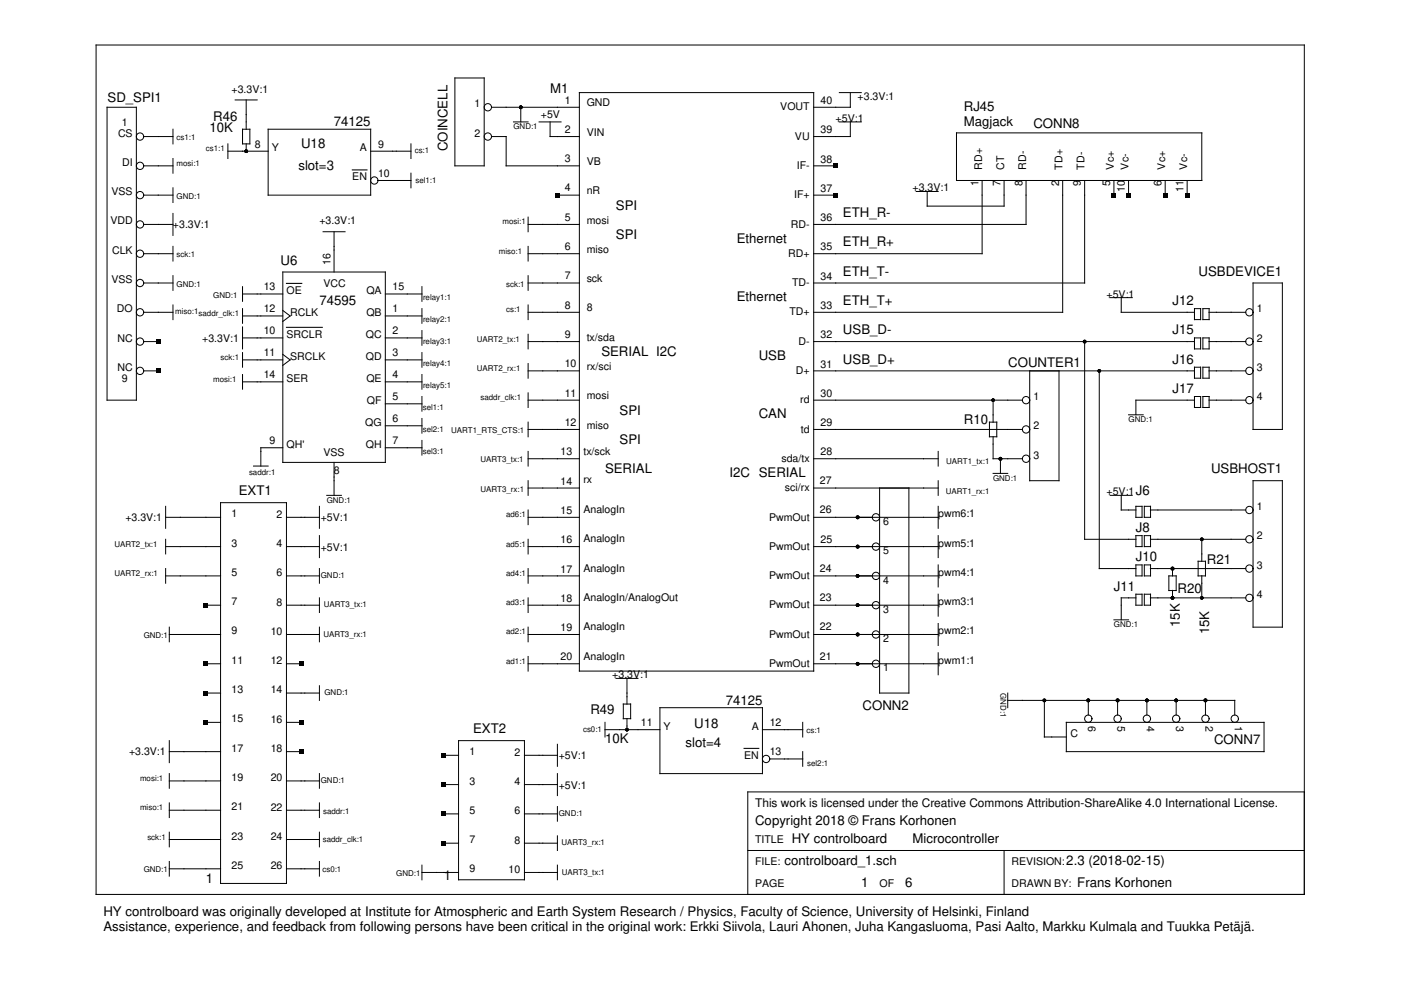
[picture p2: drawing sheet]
<svg xmlns="http://www.w3.org/2000/svg" width="297mm" height="210mm" viewBox="0 0 297 210" stroke-linecap="round" stroke-linejoin="round" font-family="sans-serif">
<g fill="none" stroke="#000" stroke-width=".21">
<path d="M20.4 9.5h256.1v180.1h-256.1zM96.4 16.5h6.3v18.7h-6.3zM122.8 19.6h49.7v122.7h-49.7zM178 19.6h4.6M180.3 19.6v3.1h-7.8M22.7 22.7h6.2v62.1h-6.2zM30.5 29h6.2M30.5 35.2h6.2M36.7 27.4v3.1M36.7 33.6v3.1M36.7 39.8v3.1M48.3 32.1h8.6"/>
<path d="M48.3 30.5v3.1M49.9 21.2h4.6M51.4 27.4h1.6v3.1h-1.6zM52.2 21.2v6.2M52.2 30.5v1.6M56.9 27.4h21.7v14h-21.7zM78.6 32.1h8.5M80.1 38.3h7M87.1 30.5v3.1M87.1 36.7v3.1M104.2 22.7h18.6M104.2 29h3.1v6.2h15.5"/>
<path d="M108.9 25.8h3.1M110.4 22.7v3.1M114.3 25.8h4.7M116.6 25.8v3.2h6.2M172.5 35.2h4.7M178 25.8h4.6M180.3 25.8v3.2h-7.8M202.8 28.2h52v10.1h-52zM208.2 38.3v15.5h-35.7M212.9 38.3v5.4h-16.3v-3.1M217.5 38.3v9.3h-45M225.3 38.3v27.9h-52.8"/>
<path d="M230 38.3v21.7h-57.5M236.2 38.3v3.1M239.3 38.3v3.1M247 38.3v3.1M251.7 38.3v3.1M30.5 41.4h6.2M30.5 47.6h6.2M30.5 53.8h6.2M36.7 45.3v4.6M36.7 52.2v3.1M36.7 58.5v3.1M60 57.7h21.7v40.3h-21.7z"/>
<path d="M68.5 49.1h4.7M70.8 49.1v8.6M112 47.6h10.8M112 53.8h10.8M112 46v3.1M112 52.2v3.1M112 58.5v3.1M118.2 41.4h4.6M172.5 41.4h4.7M194.3 40.6h4.6M30.5 60h6.2M30.5 66.2h6.2"/>
<path d="M30.5 72.4h3.1M30.5 78.6h3.1M36.7 64.7v3.1M51.4 71.6h8.6M51.4 62.3h8.6M51.4 67h8.6M51.4 76.3h8.6M51.4 60.8v3.1M51.4 65.4v3.1M51.4 69.3v4.7M51.4 74.8v3.1M51.4 79.4v3.1"/>
<path d="M60 75.1l1.5 1.2-1.5 1.2M60 65.8l1.5 1.2-1.5 1.2M81.7 71.6h7.8M81.7 62.3h7.8M81.7 67h7.8M81.7 76.3h7.8M89.5 60.8v3.1M89.5 65.4v3.1M89.5 70.1v3.1M89.5 74.8v3.1M89.5 79.4v3.1M112 60h10.8"/>
<path d="M112 66.2h10.8M112 72.4h10.8M112 78.6h10.8M112 64.7v3.1M112 70.9v3.1M112 77.1v3.1M172.5 72.4h80.8M172.5 78.6h80.8M218.3 78.6v23.3h6.2v-23.3M230 72.4v41.9h10.8M233.1 78.6v42h7.7M235.4 63.1h4.7"/>
<path d="M237.7 63.1v3.1h15.6M253.3 65.4h1.3v2.4h-1.3zM253.3 71.6h1.3v2.4h-1.3zM253.3 77.9h1.3v2.3h-1.3zM255 65.4h1.4v2.4h-1.4zM255 71.6h1.4v2.4h-1.4zM255 77.9h1.4v2.3h-1.4zM256.3 66.2h7.8M256.3 72.4h7.8M256.3 78.6h7.8M265.7 60h6.2v31.1h-6.2zM51.4 81h8.6"/>
<path d="M53.8 98.8h3.1M60 94.9h-4.7v3.9M70.8 98v7M81.7 81h7.8M81.7 94.9h7.8M81.7 90.3h7.8M81.7 85.6h7.8M89.5 84.1v3.1M89.5 88.7v3.1M89.5 93.4v3.1M112 84.8h10.8M112 91.1h10.8"/>
<path d="M112 97.3h10.8M112 83.3v3.1M112 89.5v3.1M112 95.7v3.1M172.5 84.8h44.3M172.5 91.1h44.3M172.5 97.3h26.4M198.9 95.7v3.1M209.8 89.5h1.5v3.1h-1.5zM210.6 92.6v4.7h6.2M210.6 84.8v4.7M212.1 97.3v3.1"/>
<path d="M239.3 87.9h3.1M253.3 84.8h-12.5v3.1M253.3 84.1h1.3v2.3h-1.3zM255 84.1h1.4v2.3h-1.4zM256.3 84.8h7.8M35.1 109.7h11.7M35.1 115.9h11.7M35.1 107.4v4.6M35.1 114.3v3.1M46.8 106.6h13.9v80.7h-13.9zM60.7 109.7h7M60.7 115.9h7"/>
<path d="M67.7 107.4v4.6M67.7 113.6v4.6M69.3 105h3.1M112 103.5h10.8M112 109.7h10.8M112 115.9h10.8M112 101.9v3.1M112 108.1v3.1M112 114.3v3.1M172.5 103.5h26.4M172.5 109.7h26.4M172.5 115.9h26.4"/>
<path d="M186.5 103.5v43.4h6.2v-43.4M198.9 101.9v3.1M198.9 107.4v4.6M198.9 113.6v4.6M198.9 119.8v4.6M210.6 100.4h3.1M235.4 105h4.7M237.7 105v3.1h3.1M240.8 107.4h1.3v2.3h-1.3zM240.8 113.6h1.3v2.3h-1.3zM240.8 119.8h1.3v2.3h-1.3zM242.6 107.4h1.3v2.3h-1.3z"/>
<path d="M242.6 113.6h1.3v2.3h-1.3zM242.6 119.8h1.3v2.3h-1.3zM243.9 108.1h20.2M243.9 114.3h20.2M254 119h1.6v3.1h-1.6zM254.8 114.3v4.7M265.7 101.9h6.2v31.1h-6.2zM35.1 122.1h11.7M35.1 120.6v3.1M35.9 134.5h10.9M35.9 133v3.1M43.7 128.3h3.1"/>
<path d="M60.7 122.1h7M60.7 128.3h7M60.7 134.5h7M67.7 120.6v3.1M67.7 126.8v3.1M67.7 133v3.1M112 122.1h10.8M112 128.3h10.8M112 134.5h10.8M112 120.6v3.1M112 126.8v3.1M112 133v3.1"/>
<path d="M112 139.2v3.1M172.5 122.1h26.4M172.5 128.3h26.4M172.5 134.5h26.4M198.9 126v4.6M198.9 132.2v4.7M198.9 138.4v4.7M236.2 131.4h3.1M240.8 126h1.3v2.3h-1.3zM240.8 126.8h-3.1v4.6M242.6 126h1.3v2.3h-1.3zM243.9 120.6h20.2"/>
<path d="M243.9 126.8h20.2M247.8 122.1h1.6v3.1h-1.6zM248.6 120.6v1.5M248.6 125.2v1.6M254.8 122.1v4.7M35.9 159.4h10.9M35.9 157v4.7M43.7 140.7h3.1M43.7 146.9h3.1M43.7 153.2h3.1M60.7 140.7h3.1M60.7 146.9h7"/>
<path d="M60.7 159.4h3.1M60.7 153.2h3.1M67.7 145.4v3.1M97.2 157h14v29.5h-14zM112 140.7h10.8M118.2 157.8v4.7M128.3 154.7h11.6M128.3 153.2v3.1M130.6 143.8h4.7M132.2 149.3h1.5v3.1h-1.5zM132.9 143.8v5.5M132.9 152.4v2.3"/>
<path d="M139.9 150.1h21.8v13.9h-21.8zM161.7 154.7h8.5M170.2 153.2v3.1M170.2 159.4v3.1M172.5 140.7h26.4M213.7 148.5h48.1v3.1M213.7 146.9v3.2M221.4 148.5v7.8h4.7M226.1 153.2h41.9v6.2h-41.9zM230.7 148.5v3.1M236.9 148.5v3.1M243.2 148.5v3.1"/>
<path d="M249.4 148.5v3.1M255.6 148.5v3.1M35.9 165.6h10.9M35.9 171.8h10.9M35.9 178h10.9M35.9 164v3.1M35.9 170.2v3.1M35.9 176.4v3.1M60.7 165.6h7M60.7 171.8h7M60.7 178h7M67.7 164v3.1"/>
<path d="M67.7 170.2v3.1M67.7 176.4v3.1M94.1 160.1h3.1M94.1 166.4h3.1M94.1 172.6h3.1M94.1 178.8h3.1M111.2 160.1h7M111.2 166.4h7M111.2 172.6h7M111.2 178.8h7M118.2 164v4.7M118.2 171v3.1"/>
<path d="M118.2 177.2v3.1M163.2 160.9h7M276.5 167.9h-118v21.7M35.9 184.2h10.9M35.9 182.7v3.1M60.7 184.2h7M67.7 182.7v3.1M89.5 183.4v3.1M89.5 185h7.7M111.2 185h7M118.2 183.4v3.1M158.5 180.3h118"/>
<path d="M212.9 180.3v9.3"/>
<circle cx="29.7" cy="29" r=".78"/>
<circle cx="29.7" cy="35.2" r=".78"/>
<circle cx="79.4" cy="38.3" r=".78"/>
<circle cx="103.4" cy="22.7" r=".78"/>
<circle cx="103.4" cy="29" r=".78"/>
<circle cx="29.7" cy="53.8" r=".78"/>
<circle cx="29.7" cy="41.4" r=".78"/>
<circle cx="29.7" cy="47.6" r=".78"/>
<circle cx="29.7" cy="66.2" r=".78"/>
<circle cx="29.7" cy="78.6" r=".78"/>
<circle cx="29.7" cy="72.4" r=".78"/>
<circle cx="29.7" cy="60" r=".78"/>
<circle cx="264.9" cy="66.2" r=".78"/>
<circle cx="264.9" cy="78.6" r=".78"/>
<circle cx="264.9" cy="72.4" r=".78"/>
<circle cx="217.5" cy="91.1" r=".78"/>
<circle cx="217.5" cy="97.3" r=".78"/>
<circle cx="217.5" cy="84.8" r=".78"/>
<circle cx="264.9" cy="84.8" r=".78"/>
<circle cx="185.7" cy="109.7" r=".78"/>
<circle cx="185.7" cy="115.9" r=".78"/>
<circle cx="264.9" cy="114.3" r=".78"/>
<circle cx="264.9" cy="108.1" r=".78"/>
<circle cx="185.7" cy="134.5" r=".78"/>
<circle cx="185.7" cy="122.1" r=".78"/>
<circle cx="185.7" cy="128.3" r=".78"/>
<circle cx="264.9" cy="126.8" r=".78"/>
<circle cx="264.9" cy="120.6" r=".78"/>
<circle cx="185.7" cy="140.7" r=".78"/>
<circle cx="230.7" cy="152.4" r=".78"/>
<circle cx="236.9" cy="152.4" r=".78"/>
<circle cx="243.2" cy="152.4" r=".78"/>
<circle cx="249.4" cy="152.4" r=".78"/>
<circle cx="255.6" cy="152.4" r=".78"/>
<circle cx="261.8" cy="152.4" r=".78"/>
<circle cx="162.4" cy="160.9" r=".78"/>
</g>
<g fill="#000">
<path d="M176.7 34.7h.9v.9h-.9zM117.7 40.9h.9v.9h-.9zM176.7 40.9h.9v.9h-.9zM235.7 40.9h.9v.9h-.9zM238.8 40.9h.9v.9h-.9zM246.6 40.9h.9v.9h-.9zM251.2 40.9h1v.9h-1zM33.1 72h.9v.9h-.9zM33.1 78.2h.9v.9h-.9zM43.2 127.8h.9v1h-.9zM43.2 140.3h.9v.9h-.9zM43.2 146.5h.9v.9h-.9z"/>
<path d="M43.2 152.7h.9v.9h-.9zM63.4 140.3h.9v.9h-.9zM63.4 152.7h.9v.9h-.9zM63.4 158.9h.9v.9h-.9zM93.7 159.7h.9v.9h-.9zM93.7 165.9h.9v.9h-.9zM93.7 172.1h.9v.9h-.9zM93.7 178.3h.9v.9h-.9z"/>
<circle cx="52.2" cy="32.1" r=".39"/>
<circle cx="110.4" cy="22.7" r=".39"/>
<circle cx="230" cy="72.4" r=".39"/>
<circle cx="233.1" cy="78.6" r=".39"/>
<circle cx="210.6" cy="84.8" r=".39"/>
<circle cx="212.1" cy="97.3" r=".39"/>
<circle cx="181.8" cy="109.7" r=".39"/>
<circle cx="181.8" cy="115.9" r=".39"/>
<circle cx="254.8" cy="114.3" r=".39"/>
<circle cx="181.8" cy="122.1" r=".39"/>
<circle cx="181.8" cy="134.5" r=".39"/>
<circle cx="181.8" cy="128.3" r=".39"/>
<circle cx="248.6" cy="120.6" r=".39"/>
<circle cx="248.6" cy="126.8" r=".39"/>
<circle cx="254.8" cy="126.8" r=".39"/>
<circle cx="132.9" cy="154.7" r=".39"/>
<circle cx="181.8" cy="140.7" r=".39"/>
<circle cx="221.4" cy="148.5" r=".39"/>
<circle cx="230.7" cy="148.5" r=".39"/>
<circle cx="236.9" cy="148.5" r=".39"/>
<circle cx="243.2" cy="148.5" r=".39"/>
<circle cx="249.4" cy="148.5" r=".39"/>
<circle cx="255.6" cy="148.5" r=".39"/>
</g>
<path d="M74.7 36h3.1M60.7 60.1h3.3M60.7 69.4h7.6M157.8 158.7h3.1" fill="none" stroke="#000" stroke-width=".22"/>
<g font-size="2.8">
<text x="22.8" y="21.7">SD_SPI1</text>
<text x="116.6" y="19.6">M1</text>
<text x="204.3" y="23.5">RJ45</text>
<text x="44.4" y="27.9">10K</text>
<text x="45.2" y="25.6">R46</text>
<text x="70.8" y="26.8">74125</text>
<text x="204.3" y="26.6">Magjack</text>
<text x="219.1" y="27.1">CONN8</text>
<text x="63.3" y="35.9">slot=3</text>
<text x="63.8" y="31.3">U18</text>
<text x="94.9" y="32.1" transform="rotate(-90 94.9 32.1)">COINCELL</text>
<text x="130.6" y="44.5">SPI</text>
<text x="178.7" y="46">ETH_R-</text>
<text x="130.6" y="50.7">SPI</text>
<text x="156.2" y="51.5">Ethernet</text>
<text x="178.7" y="52.2">ETH_R+</text>
<text x="59.5" y="56.1">U6</text>
<text x="178.7" y="58.5">ETH_T-</text>
<text x="254.1" y="58.5">USBDEVICE1</text>
<text x="67.7" y="64.7">74595</text>
<text x="156.2" y="63.9">Ethernet</text>
<text x="178.7" y="64.7">ETH_T+</text>
<text x="248.6" y="64.7">J12</text>
<text x="178.7" y="70.9">USB_D-</text>
<text x="248.6" y="70.9">J15</text>
<text x="127.5" y="75.5">SERIAL I2C</text>
<text x="160.9" y="76.3">USB</text>
<text x="178.7" y="77.1">USB_D+</text>
<text x="213.8" y="77.9">COUNTER1</text>
<text x="248.6" y="77.1">J16</text>
<text x="248.6" y="83.3">J17</text>
<text x="131.4" y="87.9">SPI</text>
<text x="160.9" y="88.7">CAN</text>
<text x="204.3" y="90">R10</text>
<text x="131.4" y="94.2">SPI</text>
<text x="128.3" y="100.4">SERIAL</text>
<text x="154.7" y="101.1">I2C SERIAL</text>
<text x="256.8" y="100.4">USBHOST1</text>
<text x="50.6" y="105">EXT1</text>
<text x="240.8" y="105">J6</text>
<text x="240.8" y="112.8">J8</text>
<text x="240.8" y="119">J10</text>
<text x="255.9" y="119.5">R21</text>
<text x="236.2" y="125.2">J11</text>
<text x="249.7" y="125.7">R20</text>
<text x="250.1" y="133" transform="rotate(-90 250.1 133)">15K</text>
<text x="256.4" y="134.5" transform="rotate(-90 256.4 134.5)">15K</text>
<text x="153.9" y="149.4">74125</text>
<text x="100.3" y="155.5">EXT2</text>
<text x="125.2" y="151.3">R49</text>
<text x="147.2" y="154.4">U18</text>
<text x="182.9" y="150.6">CONN2</text>
<text x="128.3" y="157.5">10K</text>
<text x="145.3" y="158.3">slot=4</text>
<text x="257.4" y="157.8">CONN7</text>
<text x="160.1" y="174.9">Copyright 2018 © Frans Korhonen</text>
<text x="167.9" y="178.8">HY controlboard</text>
<text x="193.5" y="178.8">Microcontroller</text>
<text x="166.3" y="183.4">controlboard_1.sch</text>
<text x="226.1" y="183.4">2.3 (2018-02-15)</text>
<text x="43.7" y="187.3">1</text>
<text x="94.1" y="186.5">1</text>
<text x="182.6" y="188.1">1</text>
<text x="191.9" y="188.1">6</text>
<text x="228.4" y="188.1">Frans Korhonen</text>
<text x="21.9" y="194.2">HY controlboard was originally developed at Institute for Atmospheric and Earth System Research / Physics, Faculty of Science, University of Helsinki, Finland</text>
<text x="21.9" y="197.4">Assistance, experience, and feedback from following persons have been critical in the original work: Erkki Siivola, Lauri Ahonen, Juha Kangasluoma, Pasi Aalto, Markku Kulmala and Tuukka Petäjä.</text>
</g>
<text font-size="2.5" x="160.1" y="171">This work is licensed under the Creative Commons Attribution-ShareAlike 4.0 International License.</text>
<g font-size="2.2">
<text x="49.1" y="19.6">+3.3V:1</text>
<text x="100.6" y="22.7">1</text>
<text x="119.7" y="22">1</text>
<text x="124.4" y="22.6">GND</text>
<text x="165.4" y="23.4">VOUT</text>
<text x="174" y="22">40</text>
<text x="181.8" y="21.2">+3.3V:1</text>
<text x="25" y="29">CS</text>
<text x="25.8" y="26.6">1</text>
<text x="100.6" y="29">2</text>
<text x="114.7" y="25.1">+5V</text>
<text x="119.7" y="28.2">2</text>
<text x="124.4" y="28.8">VIN</text>
<text x="168.6" y="29.6">VU</text>
<text x="174" y="28.3">39</text>
<text x="177.2" y="25.8">+5V:1</text>
<text x="25.9" y="35.2">DI</text>
<text x="54.1" y="31.3">8</text>
<text x="57.6" y="32.1">Y</text>
<text x="76.3" y="32.1">A</text>
<text x="80.1" y="31.3">9</text>
<text x="119.7" y="34.4">3</text>
<text x="124.4" y="35">VB</text>
<text x="168.9" y="35.8">IF-</text>
<text x="174" y="34.5">38</text>
<text x="208.2" y="35.9" transform="rotate(-90 208.2 35.9)">RD+</text>
<text x="212.9" y="35.9" transform="rotate(-90 212.9 35.9)">CT</text>
<text x="217.5" y="35.9" transform="rotate(-90 217.5 35.9)">RD-</text>
<text x="225.3" y="35.9" transform="rotate(-90 225.3 35.9)">TD+</text>
<text x="230" y="35.9" transform="rotate(-90 230 35.9)">TD-</text>
<text x="236.2" y="35.9" transform="rotate(-90 236.2 35.9)">Vc+</text>
<text x="239.3" y="35.9" transform="rotate(-90 239.3 35.9)">Vc-</text>
<text x="247" y="35.9" transform="rotate(-90 247 35.9)">Vc+</text>
<text x="251.7" y="35.9" transform="rotate(-90 251.7 35.9)">Vc-</text>
<text x="23.6" y="41.4">VSS</text>
<text x="74.7" y="38.3">EN</text>
<text x="80.1" y="37.5">10</text>
<text x="119.7" y="40.6">4</text>
<text x="124.4" y="41.2">nR</text>
<text x="174" y="40.7">37</text>
<text x="193.5" y="40.6">+3.3V:1</text>
<text x="207.5" y="39.5" transform="rotate(-90 207.5 39.5)">1</text>
<text x="212.1" y="39.5" transform="rotate(-90 212.1 39.5)">7</text>
<text x="216.8" y="39.5" transform="rotate(-90 216.8 39.5)">8</text>
<text x="224.5" y="39.5" transform="rotate(-90 224.5 39.5)">2</text>
<text x="229.2" y="39.5" transform="rotate(-90 229.2 39.5)">9</text>
<text x="235.4" y="39.5" transform="rotate(-90 235.4 39.5)">5</text>
<text x="238.5" y="40.8" transform="rotate(-90 238.5 40.8)">10</text>
<text x="246.3" y="39.5" transform="rotate(-90 246.3 39.5)">6</text>
<text x="250.9" y="40.8" transform="rotate(-90 250.9 40.8)">11</text>
<text x="23.4" y="47.6">VDD</text>
<text x="67.7" y="47.6">+3.3V:1</text>
<text x="119.7" y="46.8">5</text>
<text x="124.4" y="47.4">mosi</text>
<text x="168.4" y="42">IF+</text>
<text x="174" y="46.9">36</text>
<text x="23.8" y="53.8">CLK</text>
<text x="36.7" y="48.4">+3.3V:1</text>
<text x="119.7" y="53">6</text>
<text x="124.4" y="53.6">miso</text>
<text x="167.7" y="48.3">RD-</text>
<text x="174" y="53.1">35</text>
<text x="70.1" y="56.2" transform="rotate(-90 70.1 56.2)">16</text>
<text x="119.7" y="59.2">7</text>
<text x="124.4" y="59.8">sck</text>
<text x="167.1" y="54.5">RD+</text>
<text x="174" y="59.3">34</text>
<text x="23.6" y="60">VSS</text>
<text x="55.9" y="61.6">13</text>
<text x="60.7" y="62.3">OE</text>
<text x="68.6" y="60.9">VCC</text>
<text x="77.7" y="62.3">QA</text>
<text x="83.2" y="61.6">15</text>
<text x="119.7" y="65.4">8</text>
<text x="167.9" y="60.7">TD-</text>
<text x="174" y="65.5">33</text>
<text x="234.6" y="63.1">+5V:1</text>
<text x="24.8" y="66.2">DO</text>
<text x="55.9" y="66.2">12</text>
<text x="55.9" y="70.9">10</text>
<text x="60.7" y="71.6">SRCLR</text>
<text x="61.5" y="67">RCLK</text>
<text x="77.6" y="71.6">QC</text>
<text x="77.7" y="67">QB</text>
<text x="83.2" y="66.2">1</text>
<text x="83.2" y="70.9">2</text>
<text x="119.7" y="71.6">9</text>
<text x="124.4" y="66">8</text>
<text x="167.4" y="66.9">TD+</text>
<text x="174" y="71.7">32</text>
<text x="266.4" y="66.2">1</text>
<text x="24.9" y="72.4">NC</text>
<text x="42.9" y="72.4">+3.3V:1</text>
<text x="55.9" y="75.5">11</text>
<text x="61.5" y="76.3">SRCLK</text>
<text x="77.6" y="76.3">QD</text>
<text x="83.2" y="75.5">3</text>
<text x="119.7" y="77.9">10</text>
<text x="124.4" y="72.2">tx/sda</text>
<text x="169.3" y="73.1">D-</text>
<text x="174" y="77.9">31</text>
<text x="266.4" y="72.4">2</text>
<text x="24.9" y="78.6">NC</text>
<text x="25.8" y="81">9</text>
<text x="55.9" y="80.2">14</text>
<text x="60.7" y="81">SER</text>
<text x="77.7" y="81">QE</text>
<text x="83.2" y="80.2">4</text>
<text x="124.4" y="78.4">rx/sci</text>
<text x="168.7" y="79.3">D+</text>
<text x="266.4" y="78.6">3</text>
<text x="77.8" y="85.6">QF</text>
<text x="83.2" y="89.5">6</text>
<text x="83.2" y="84.8">5</text>
<text x="119.7" y="84.1">11</text>
<text x="124.4" y="84.7">mosi</text>
<text x="169.7" y="85.5">rd</text>
<text x="174" y="84.1">30</text>
<text x="219.1" y="84.8">1</text>
<text x="266.4" y="84.8">4</text>
<text x="57.2" y="94.2">9</text>
<text x="60.7" y="94.9">QH'</text>
<text x="77.4" y="90.3">QG</text>
<text x="77.6" y="94.9">QH</text>
<text x="83.2" y="94.2">7</text>
<text x="119.7" y="90.3">12</text>
<text x="124.4" y="90.9">miso</text>
<text x="169.8" y="91.7">td</text>
<text x="174" y="90.4">29</text>
<text x="219.1" y="91.1">2</text>
<text x="68.6" y="96.6">VSS</text>
<text x="70.8" y="100.5">8</text>
<text x="118.9" y="96.6">13</text>
<text x="123.7" y="96.4">tx/sck</text>
<text x="165.7" y="97.9">sda/tx</text>
<text x="174" y="96.6">28</text>
<text x="219.1" y="97.3">3</text>
<text x="118.9" y="102.8">14</text>
<text x="123.7" y="102.4">rx</text>
<text x="166.4" y="104.1">sci/rx</text>
<text x="173.8" y="102.6">27</text>
<text x="234.6" y="105">+5V:1</text>
<text x="26.6" y="110.5">+3.3V:1</text>
<text x="49.1" y="109.7">1</text>
<text x="58.6" y="109.8">2</text>
<text x="68" y="110.6">+5V:1</text>
<text x="118.9" y="109">15</text>
<text x="123.7" y="108.8">AnalogIn</text>
<text x="163.1" y="110.4">PwmOut</text>
<text x="173.8" y="108.8">26</text>
<text x="187.3" y="111.3">6</text>
<text x="198.9" y="109.7">pwm6:1</text>
<text x="266.4" y="108.1">1</text>
<text x="49.1" y="115.9">3</text>
<text x="58.6" y="116">4</text>
<text x="68" y="116.8">+5V:1</text>
<text x="118.9" y="115.2">16</text>
<text x="123.7" y="115">AnalogIn</text>
<text x="163.1" y="116.6">PwmOut</text>
<text x="174" y="115.2">25</text>
<text x="187.3" y="117.5">5</text>
<text x="198.9" y="115.9">pwm5:1</text>
<text x="266.4" y="114.3">2</text>
<text x="49.1" y="122.1">5</text>
<text x="58.6" y="122.2">6</text>
<text x="118.9" y="121.4">17</text>
<text x="123.7" y="121.2">AnalogIn</text>
<text x="163.1" y="122.8">PwmOut</text>
<text x="173.8" y="121.2">24</text>
<text x="187.3" y="123.7">4</text>
<text x="198.9" y="122.1">pwm4:1</text>
<text x="266.4" y="120.6">3</text>
<text x="49.1" y="128.3">7</text>
<text x="58.6" y="128.4">8</text>
<text x="118.9" y="127.6">18</text>
<text x="123.7" y="127.4">AnalogIn/AnalogOut</text>
<text x="163.1" y="129">PwmOut</text>
<text x="173.8" y="127.4">23</text>
<text x="187.3" y="130">3</text>
<text x="198.9" y="128.3">pwm3:1</text>
<text x="266.4" y="126.8">4</text>
<text x="49.1" y="134.5">9</text>
<text x="57.4" y="134.6">10</text>
<text x="118.9" y="133.8">19</text>
<text x="123.7" y="133.6">AnalogIn</text>
<text x="163.1" y="135.2">PwmOut</text>
<text x="173.8" y="133.6">22</text>
<text x="187.3" y="136.2">2</text>
<text x="198.9" y="134.5">pwm2:1</text>
<text x="49.1" y="140.7">11</text>
<text x="57.4" y="140.8">12</text>
<text x="118.9" y="140">20</text>
<text x="123.7" y="139.8">AnalogIn</text>
<text x="129.8" y="143.8">+3.3V:1</text>
<text x="163.1" y="141.4">PwmOut</text>
<text x="173.8" y="139.8">21</text>
<text x="187.3" y="142.4">1</text>
<text x="198.9" y="140.7">pwm1:1</text>
<text x="49.1" y="146.9">13</text>
<text x="57.4" y="147">14</text>
<text x="49.1" y="153.2">15</text>
<text x="57.4" y="153.2">16</text>
<text x="135.9" y="153.9">11</text>
<text x="140.7" y="154.7">Y</text>
<text x="159.4" y="154.7">A</text>
<text x="163.2" y="153.9">12</text>
<text x="230.7" y="153.9" transform="rotate(90 230.7 153.9)">6</text>
<text x="236.9" y="153.9" transform="rotate(90 236.9 153.9)">5</text>
<text x="243.2" y="153.9" transform="rotate(90 243.2 153.9)">4</text>
<text x="249.4" y="153.9" transform="rotate(90 249.4 153.9)">3</text>
<text x="255.6" y="153.9" transform="rotate(90 255.6 153.9)">2</text>
<text x="261.8" y="153.9" transform="rotate(90 261.8 153.9)">1</text>
<text x="27.4" y="160.1">+3.3V:1</text>
<text x="49.1" y="159.4">17</text>
<text x="57.4" y="159.4">18</text>
<text x="99.6" y="160.1">1</text>
<text x="109.1" y="160.2">2</text>
<text x="118.5" y="161">+5V:1</text>
<text x="157.8" y="160.9">EN</text>
<text x="163.2" y="160.1">13</text>
<text x="226.9" y="156.3">C</text>
<text x="49.1" y="165.6">19</text>
<text x="57.4" y="165.7">20</text>
<text x="99.6" y="166.4">3</text>
<text x="109.1" y="166.4">4</text>
<text x="118.5" y="167.2">+5V:1</text>
<text x="49.1" y="171.8">21</text>
<text x="57.4" y="171.9">22</text>
<text x="99.6" y="172.6">5</text>
<text x="109.1" y="172.6">6</text>
<text x="49.1" y="178">23</text>
<text x="57.4" y="178.1">24</text>
<text x="99.6" y="178.8">7</text>
<text x="109.1" y="178.8">8</text>
<text x="160.1" y="178.8">TITLE</text>
<text x="49.1" y="184.2">25</text>
<text x="57.4" y="184.3">26</text>
<text x="99.6" y="185">9</text>
<text x="107.8" y="185.1">10</text>
<text x="160.1" y="183.4">FILE:</text>
<text x="214.4" y="183.4">REVISION:</text>
<text x="160.1" y="188.1">PAGE</text>
<text x="186.5" y="188.1">OF</text>
<text x="214.4" y="188.1">DRAWN BY:</text>
</g>
<g font-size="1.7">
<text x="37.4" y="29.7">cs1:1</text>
<text x="108.9" y="27.4">GND:1</text>
<text x="37.4" y="35.2">mosi:1</text>
<text x="43.7" y="32.1">cs1:1</text>
<text x="87.9" y="32.5">cs:1</text>
<text x="88.1" y="38.7">sel1:1</text>
<text x="37.4" y="42.1">GND:1</text>
<text x="106.5" y="47.6">mosi:1</text>
<text x="105.8" y="53.8">miso:1</text>
<text x="37.4" y="54.6">sck:1</text>
<text x="37.4" y="60.8">GND:1</text>
<text x="45.2" y="63.1">GND:1</text>
<text x="89.7" y="63.6">relay1:1</text>
<text x="107.3" y="60.8">sck:1</text>
<text x="37.2" y="66.7">miso:1saddr_clk:1</text>
<text x="89.7" y="68.2">relay2:1</text>
<text x="107.3" y="66.2">cs:1</text>
<text x="46.8" y="76.3">sck:1</text>
<text x="89.7" y="72.9">relay3:1</text>
<text x="89.7" y="77.5">relay4:1</text>
<text x="101.1" y="72.4">UART2_tx:1</text>
<text x="45.2" y="81">mosi:1</text>
<text x="89.7" y="82.2">relay5:1</text>
<text x="101.1" y="78.6">UART2_rx:1</text>
<text x="89.6" y="86.8">sel1:1</text>
<text x="101.9" y="84.8">saddr_clk:1</text>
<text x="239.3" y="89.5">GND:1</text>
<text x="89.6" y="91.5">sel2:1</text>
<text x="95.7" y="91.8">UART1_RTS_CTS:1</text>
<text x="52.8" y="100.8">saddr:1</text>
<text x="89.6" y="96.2">sel3:1</text>
<text x="101.9" y="98">UART3_tx:1</text>
<text x="200.6" y="98.5">UART1_tx:1</text>
<text x="210.6" y="101.9">GND:1</text>
<text x="69.3" y="106.6">GND:1</text>
<text x="101.9" y="104.3">UART3_rx:1</text>
<text x="200.5" y="104.7">UART1_rx:1</text>
<text x="107.3" y="109.7">ad6:1</text>
<text x="24.3" y="115.9">UART2_tx:1</text>
<text x="107.3" y="115.9">ad5:1</text>
<text x="24.3" y="122.1">UART2_rx:1</text>
<text x="68" y="122.6">GND:1</text>
<text x="107.3" y="122.1">ad4:1</text>
<text x="68.7" y="128.8">UART3_tx:1</text>
<text x="107.3" y="128.3">ad3:1</text>
<text x="30.5" y="135.3">GND:1</text>
<text x="68.6" y="135">UART3_rx:1</text>
<text x="107.3" y="134.5">ad2:1</text>
<text x="236.2" y="133">GND:1</text>
<text x="107.3" y="140.7">ad1:1</text>
<text x="68.8" y="147.4">GND:1</text>
<text x="212.1" y="146.9" transform="rotate(90 212.1 146.9)">GND:1</text>
<text x="123.6" y="155.1">cs0:1</text>
<text x="171" y="155.5">cs:1</text>
<text x="29.7" y="165.6">mosi:1</text>
<text x="68" y="166">GND:1</text>
<text x="171.1" y="162.5">sel2:1</text>
<text x="29.7" y="171.8">miso:1</text>
<text x="68.5" y="172.6">saddr:1</text>
<text x="118.5" y="173">GND:1</text>
<text x="31.2" y="178">sck:1</text>
<text x="68.4" y="178.4">saddr_clk:1</text>
<text x="119" y="179.2">UART3_rx:1</text>
<text x="30.5" y="185">GND:1</text>
<text x="68.4" y="185">cs0:1</text>
<text x="84" y="185.8">GND:1</text>
<text x="119.1" y="185.4">UART3_tx:1</text>
</g>
</svg>
